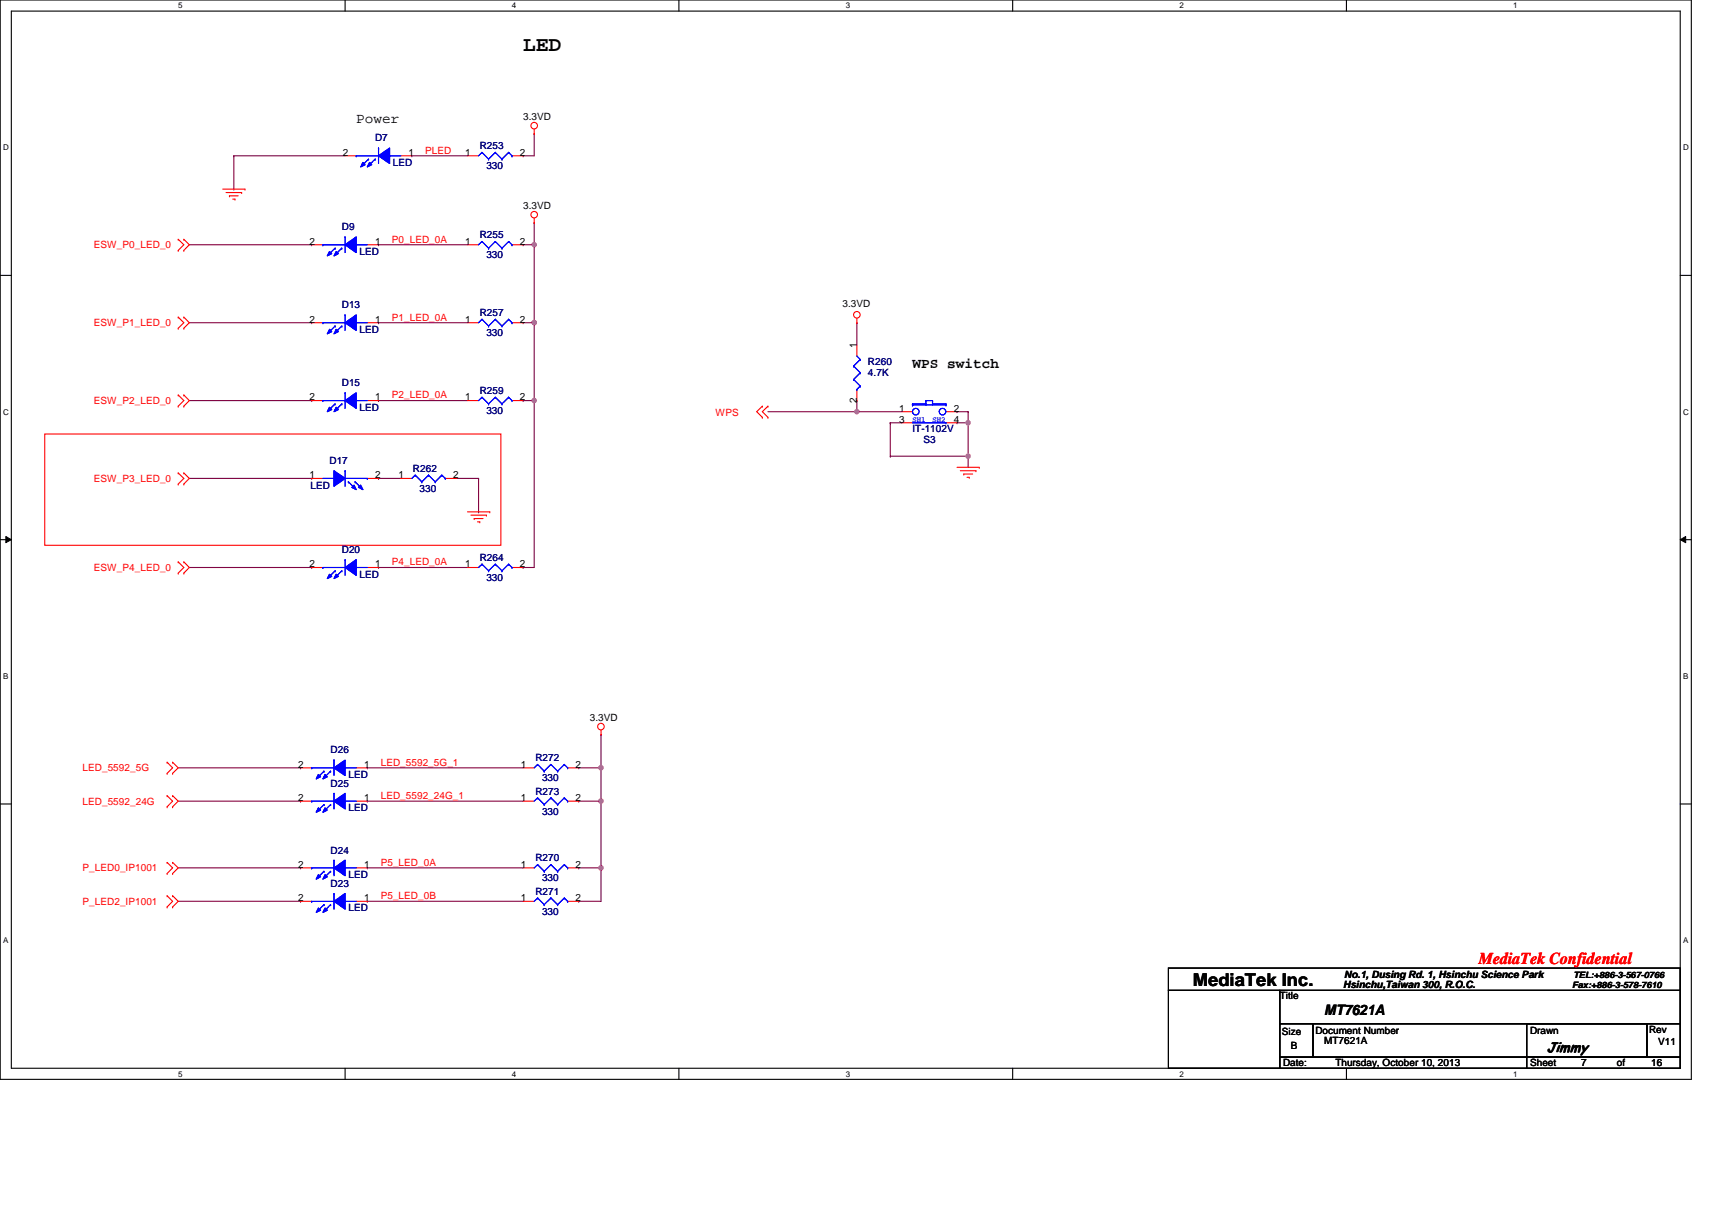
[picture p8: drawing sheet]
<svg xmlns="http://www.w3.org/2000/svg" width="297mm" height="210mm" viewBox="0 0 297 210" stroke-linecap="round" stroke-linejoin="round" font-family="sans-serif">
<path d="M0 0h293.5v187.2h-293.5zM2 1.9h289.5v183.4h-289.5z" fill="none" stroke="#000" stroke-width=".19"/>
<g fill="#fff">
<path d="M30.9 .2h.8v1.6h-.8z"/>
<path d="M30.9 185.5h.8v1.6h-.8z"/>
</g>
<path d="M59.9 0v1.9M59.9 185.3v1.9" fill="none" stroke="#000" stroke-width=".19"/>
<g fill="#fff">
<path d="M88.8 .2h.8v1.6h-.8z"/>
<path d="M88.8 185.5h.8v1.6h-.8z"/>
</g>
<path d="M117.8 0v1.9M117.8 185.3v1.9" fill="none" stroke="#000" stroke-width=".19"/>
<g fill="#fff">
<path d="M146.7 .2h.8v1.6h-.8z"/>
<path d="M146.7 185.5h.8v1.6h-.8z"/>
</g>
<path d="M175.7 0v1.9M175.7 185.3v1.9" fill="none" stroke="#000" stroke-width=".19"/>
<g fill="#fff">
<path d="M204.7 .2h.7v1.6h-.7z"/>
<path d="M204.7 185.5h.7v1.6h-.7z"/>
</g>
<path d="M233.6 0v1.9M233.6 185.3v1.9" fill="none" stroke="#000" stroke-width=".19"/>
<g fill="#fff">
<path d="M262.6 .2h.7v1.6h-.7z"/>
<path d="M262.6 185.5h.7v1.6h-.7z"/>
<path d="M.5 24.8h1v1.6h-1z"/>
<path d="M292 24.8h1v1.6h-1z"/>
<path d="M.5 70.7h1v1.5h-1z"/>
<path d="M292 70.7h1v1.5h-1z"/>
</g>
<path d="M0 47.8h2M291.5 47.8h2" fill="none" stroke="#000" stroke-width=".19"/>
<g fill="#fff">
<path d="M.5 116.5h.9v1.6h-.9z"/>
<path d="M292 116.5h.9v1.6h-.9z"/>
</g>
<path d="M0 93.6h2M291.5 93.6h2" fill="none" stroke="#000" stroke-width=".19"/>
<path d="M1 93.1l1 .5-1 .5zM291.5 93.6l1-.5v1z" fill="#000"/>
<path d="M1 93.1l1 .5-1 .5zM291.5 93.6l1-.5v1z" fill="none" stroke="#000" stroke-width=".17"/>
<g fill="#fff">
<path d="M.5 162.4h.9v1.5h-.9z"/>
<path d="M292 162.4h.9v1.5h-.9z"/>
</g>
<path d="M0 139.5h2M291.5 139.5h2" fill="none" stroke="#000" stroke-width=".19"/>
<g fill="none" stroke="#800040" stroke-width=".19">
<path d="M92.7 23.2h.1M92.7 23.2v3.8M148.7 56h.1M148.7 56v3.8M148.7 71.4h.1M148.7 69.5h.1M148.7 69.5v1.9M148.7 71.4h7.7M154.5 73.3h.1M154.5 79.1h.1M154.5 73.3v5.8M154.5 79.1h13.5"/>
<path d="M166 71.4h.1M166 73.3h.1M166 71.4h2M166 73.3h2M168 79.1h.1M168 71.4h.1M168 73.3h.1M168 71.4v9.7"/>
</g>
<circle cx="168" cy="79.1" r=".38" fill="#f0f"/>
<circle cx="168" cy="79.1" r=".38" fill="none" stroke="#f0f" stroke-width=".19"/>
<circle cx="168" cy="73.3" r=".38" fill="#f0f"/>
<circle cx="168" cy="73.3" r=".38" fill="none" stroke="#f0f" stroke-width=".19"/>
<g fill="none" stroke="#800040" stroke-width=".19">
<path d="M40.6 27h.1M40.6 32.8h.1M40.6 27h19.3M40.6 27v5.8M71.5 27h.1M71.5 27h9.6M90.8 27h.1M90.8 27h1.9M92.7 38.6h.1M92.7 38.6v3.9h-1.9M90.8 42.5h.1M154.5 73.3h.1"/>
<path d="M154.5 73.3h1.9"/>
</g>
<circle cx="92.7" cy="42.4" r=".38" fill="#f0f"/>
<circle cx="92.7" cy="42.4" r=".38" fill="none" stroke="#f0f" stroke-width=".19"/>
<path d="M65.7 42.5h.1M65.7 42.5h15.4M92.7 42.5h.1M92.7 42.5v13.5" fill="none" stroke="#800040" stroke-width=".19"/>
<circle cx="92.7" cy="56" r=".38" fill="#f0f"/>
<circle cx="92.7" cy="56" r=".38" fill="none" stroke="#f0f" stroke-width=".19"/>
<g fill="none" stroke="#800040" stroke-width=".19">
<path d="M65.7 56h.1M65.7 56h15.4M65.7 69.5h.1M65.7 69.5h15.4M90.8 69.5h.1M90.8 69.5h1.9M92.7 69.5h.1M92.7 69.5v28.9h-1.9M65.7 83h.1M65.7 98.4h.1M65.7 83h3.8M65.7 98.4h15.4"/>
<path d="M90.8 98.4h.1"/>
</g>
<circle cx="92.7" cy="69.5" r=".38" fill="#f0f"/>
<circle cx="92.7" cy="69.5" r=".38" fill="none" stroke="#f0f" stroke-width=".19"/>
<path d="M90.8 56h.1M90.8 56h1.9M92.7 56h.1M92.7 56v13.5" fill="none" stroke="#800040" stroke-width=".19"/>
<circle cx="92.7" cy="56" r=".38" fill="#f0f"/>
<circle cx="92.7" cy="56" r=".38" fill="none" stroke="#f0f" stroke-width=".19"/>
<path d="M32.8 42.5h21.3M32.8 56h21.3M54.1 42.5h.1M54.1 56h.1M32.8 69.5h21.3M54.1 69.5h.1M133.2 71.4h15.5M148.7 71.4h.1M32.8 83h21.3M32.8 98.4h21.3M54.1 83h.1M54.1 98.4h.1" fill="none" stroke="#800040" stroke-width=".19"/>
<circle cx="148.7" cy="71.4" r=".38" fill="#f0f"/>
<circle cx="148.7" cy="71.4" r=".38" fill="none" stroke="#f0f" stroke-width=".19"/>
<path d="M104.3 127.4h.1M104.3 127.4v5.8M30.9 156.4h21.3M30.9 150.6h21.3M52.2 150.6h.1M52.2 156.4h.1M63.7 156.4h.1M63.7 150.6h.1M63.7 156.4h27.1M63.7 150.6h27.1M100.4 150.6h.1M100.4 150.6h3.9" fill="none" stroke="#800040" stroke-width=".19"/>
<circle cx="104.3" cy="150.6" r=".38" fill="#f0f"/>
<circle cx="104.3" cy="150.6" r=".38" fill="none" stroke="#f0f" stroke-width=".19"/>
<g fill="none" stroke="#800040" stroke-width=".19">
<path d="M30.9 139h21.3M30.9 133.2h21.3M52.2 133.2h.1M52.2 139h.1M63.7 139h.1M63.7 133.2h.1M63.7 139h27.1M63.7 133.2h27.1M100.4 133.2h.1M100.4 133.2h3.9M104.3 139h.1M104.3 139v17.4h-3.9"/>
<path d="M100.4 156.4h.1M104.3 150.6h.1"/>
</g>
<circle cx="104.3" cy="139" r=".38" fill="#f0f"/>
<circle cx="104.3" cy="139" r=".38" fill="none" stroke="#f0f" stroke-width=".19"/>
<path d="M100.4 139h.1M104.3 133.2h.1M104.3 133.2v5.8h-3.9" fill="none" stroke="#800040" stroke-width=".19"/>
<circle cx="104.3" cy="133.2" r=".38" fill="#f0f"/>
<circle cx="104.3" cy="133.2" r=".38" fill="none" stroke="#f0f" stroke-width=".19"/>
<path d="M79.2 83h3.8M83 88.8h.1M83 83h.1M83 83v5.8" fill="none" stroke="#800040" stroke-width=".19"/>
<g fill="none" stroke="#f00" stroke-width=".19">
<path d="M38.6 32.8h3.9M39.2 33.4h2.7M39.8 34h.1M39.8 34h1.5M40.4 34.5h.4M40.8 34.5h.1M41.9 33.4h.1M42.5 32.8h.1M92.7 23.2h.1M92.7 38.6h.1M92.7 22.4v.8M92.7 37.8v.8"/>
<path d="M30.9 43.4h.1M30.9 41.5h.1M30.9 56.9h.1M30.9 55h.1M30.9 41.5l1 1-1 .9M30.9 55l1 1-1 .9M31.9 41.5h.1M31.9 43.4h.1M31.9 55h.1M31.9 56.9h.1M31.9 41.5l.9 1-.9 .9M31.9 55l.9 1-.9 .9"/>
<path d="M148.7 56h.1M148.7 55.2v.8M7.8 75.3h79.1v19.3h-79.1zM30.9 70.5h.1M30.9 68.5h.1M30.9 68.5l1 1-1 1M31.9 68.5h.1M31.9 70.5h.1M31.9 68.5l.9 1-.9 1M132.3 70.5h.1M132.3 72.4h.1M132.3 70.5l-1 .9 1 1"/>
<path d="M133.2 70.5h.1M133.2 72.4h.1M133.2 70.5l-.9 .9 .9 1M30.9 99.4h.1M30.9 97.5h.1M30.9 84h.1M30.9 82h.1M30.9 97.5l1 .9-1 1M30.9 82l1 1-1 1M31.9 97.5h.1M31.9 99.4h.1M31.9 82h.1"/>
<path d="M31.9 84h.1M31.9 97.5l.9 .9-.9 1M31.9 82l.9 1-.9 1M69.5 83h2M77.3 83h1.9M81.1 88.8h3.9M81.7 89.4h2.7M82.3 90h.1M82.3 90h1.5M82.8 90.5h.4M83.2 90.5h.1M84.4 89.4h.1"/>
<path d="M85 88.8h.1M166 81.1h3.9M166.6 81.7h2.7M167.2 82.2h.1M167.2 82.2h1.6M167.8 82.8h.4M168.2 82.8h.1M169.3 81.7h.1M169.9 81.1h.1M29 134.2h.1M29 132.2h.1M29 140h.1"/>
<path d="M29 138h.1M29 132.2l.9 1-.9 1M29 138l.9 1-.9 1M29.9 132.2h.1M29.9 134.2h.1M29.9 138h.1M29.9 140h.1M29.9 132.2l1 1-1 1M29.9 138l1 1-1 1M104.3 127.4h.1M104.3 126.6v.8M29 151.5h.1"/>
<path d="M29 149.6h.1M29 157.3h.1M29 155.4h.1M29 149.6l.9 1-.9 .9M29 155.4l.9 1-.9 .9M29.9 149.6h.1M29.9 151.5h.1M29.9 155.4h.1M29.9 157.3h.1M29.9 149.6l1 1-1 .9M29.9 155.4l1 1-1 .9M52.2 156.4h1.9"/>
<path d="M61.8 156.4h1.9M90.8 156.4h1.9M98.5 156.4h1.9"/>
<circle cx="92.7" cy="21.8" r=".57"/>
<circle cx="92.7" cy="37.2" r=".57"/>
<circle cx="148.7" cy="54.6" r=".57"/>
<circle cx="104.3" cy="126" r=".57"/>
</g>
<path d="M202.7 167.9h88.8v3.9h-88.8zM202.7 171.8h19.3v13.5h-19.3zM222 171.8h69.5v5.8h-69.5zM222 177.6h5.8v5.8h-5.8zM227.8 177.6h57.9v5.8h-57.9zM264.9 177.6h20.8v5.8h-20.8zM264.9 177.6h.1M264.9 177.6v5.8M285.7 177.6h5.8v5.8h-5.8zM222 183.4h42.9v1.9h-42.9zM264.9 183.4h26.6v1.9h-26.6z" fill="none" stroke="#000" stroke-width=".19"/>
<g fill="none" stroke="#00f" stroke-width=".19">
<path d="M72 82.4h.1M72 82.4l-.5 .6M72 82.4l1.2 1.2M73.2 83.6h.1M74.4 82.4h.1M74.4 82.4l-1.2 1.2M74.4 82.4l1.1 1.2M75.5 83.6h.1M76.7 82.4h.1M76.7 82.4l-1.2 1.2M76.7 82.4l.6 .6M77.3 83h.1"/>
<path d="M54.1 156.4h.1M54.1 156.4h3.9M58 155h.1M58 155v2.7M59.9 156.4h.1M59.9 156.4h1.9M93.3 155.8h.1M93.3 155.8l-.6 .6M93.3 155.8l1.1 1.1M94.4 156.9h.1M95.6 155.8h.1M95.6 155.8l-1.2 1.1"/>
<path d="M95.6 155.8l1.1 1.1M96.7 156.9h.1M97.9 155.8h.1M97.9 155.8l-1.2 1.1M97.9 155.8l.6 .6M98.5 156.4h.1"/>
</g>
<path d="M58 156.4l1.9-1.4v2.7z" fill-rule="evenodd" fill="#00f"/>
<path d="M58 156.4l1.9-1.4v2.7z" fill="none" stroke="#00f" stroke-width=".19"/>
<path d="M55.2 157.5l.4 .4-.7 .4z" fill-rule="evenodd" fill="#00f"/>
<path d="M55.2 157.5l.4 .4-.7 .4z" fill="none" stroke="#00f" stroke-width=".19"/>
<path d="M56.4 157.5l.4 .4-.8 .4z" fill-rule="evenodd" fill="#00f"/>
<path d="M54.1 156.4h.1M54.1 156.4h3.9M56.2 156.9h.1M56.2 156.9l-1.1 1.2M56.4 157.5l.4 .4-.8 .4zM57.4 156.9h.1M57.4 156.9l-1.2 1.2M58 155h.1M58 155v2.7M59.9 156.4h.1M59.9 156.4h1.9" fill="none" stroke="#00f" stroke-width=".19"/>
<path d="M58 156.4l1.9-1.4v2.7z" fill-rule="evenodd" fill="#00f"/>
<path d="M58 156.4l1.9-1.4v2.7z" fill="none" stroke="#00f" stroke-width=".19"/>
<path d="M55.2 157.5l.4 .4-.7 .4z" fill-rule="evenodd" fill="#00f"/>
<path d="M55.2 157.5l.4 .4-.7 .4z" fill="none" stroke="#00f" stroke-width=".19"/>
<path d="M56.4 157.5l.4 .4-.8 .4z" fill-rule="evenodd" fill="#00f"/>
<path d="M54.1 139h.1M54.1 139h3.9M58 137.6h.1M58 137.6v2.7M59.9 139h.1M59.9 139h1.9M56.2 156.9h.1M56.2 156.9l-1.1 1.2M56.4 157.5l.4 .4-.8 .4zM57.4 156.9h.1M57.4 156.9l-1.2 1.2" fill="none" stroke="#00f" stroke-width=".19"/>
<path d="M52.2 139h1.9M61.8 139h1.9" fill="none" stroke="#f00" stroke-width=".19"/>
<path d="M58 139l1.9-1.4v2.7z" fill-rule="evenodd" fill="#00f"/>
<path d="M58 139l1.9-1.4v2.7z" fill="none" stroke="#00f" stroke-width=".19"/>
<path d="M55.2 140.1l.4 .4-.7 .4z" fill-rule="evenodd" fill="#00f"/>
<path d="M55.2 140.1l.4 .4-.7 .4z" fill="none" stroke="#00f" stroke-width=".19"/>
<path d="M56.4 140.1l.4 .4-.8 .4z" fill-rule="evenodd" fill="#00f"/>
<path d="M54.1 139h.1M54.1 139h3.9M56.2 139.6h.1M56.2 139.6l-1.1 1.1M57.4 139.6h.1M57.4 139.6l-1.2 1.1M58 137.6h.1M58 137.6v2.7M59.9 139h.1M59.9 139h1.9M56.4 140.1l.4 .4-.8 .4z" fill="none" stroke="#00f" stroke-width=".19"/>
<path d="M58 139l1.9-1.4v2.7z" fill-rule="evenodd" fill="#00f"/>
<path d="M58 139l1.9-1.4v2.7z" fill="none" stroke="#00f" stroke-width=".19"/>
<path d="M55.2 140.1l.4 .4-.7 .4z" fill-rule="evenodd" fill="#00f"/>
<path d="M55.2 140.1l.4 .4-.7 .4z" fill="none" stroke="#00f" stroke-width=".19"/>
<path d="M56.4 140.1l.4 .4-.8 .4z" fill-rule="evenodd" fill="#00f"/>
<path d="M56 56h.1M56 56h3.9M59.9 54.6h.1M59.9 54.6v2.7M61.8 56h.1M61.8 56h1.9M56.2 139.6h.1M56.2 139.6l-1.1 1.1M57.4 139.6h.1M57.4 139.6l-1.2 1.1M56.4 140.1l.4 .4-.8 .4z" fill="none" stroke="#00f" stroke-width=".19"/>
<path d="M54.1 56h1.9M63.7 56h2" fill="none" stroke="#f00" stroke-width=".19"/>
<path d="M59.9 56l1.9-1.4v2.7z" fill-rule="evenodd" fill="#00f"/>
<path d="M59.9 56l1.9-1.4v2.7z" fill="none" stroke="#00f" stroke-width=".19"/>
<path d="M57.2 57.1l.4 .4-.8 .4z" fill-rule="evenodd" fill="#00f"/>
<path d="M57.2 57.1l.4 .4-.8 .4z" fill="none" stroke="#00f" stroke-width=".19"/>
<path d="M58.3 57.1l.4 .4-.7 .4z" fill-rule="evenodd" fill="#00f"/>
<path d="M56 56h.1M56 56h3.9M58.1 56.6h.1M58.1 56.6l-1.1 1.1M58.3 57.1l.4 .4-.7 .4zM59.3 56.6h.1M59.3 56.6l-1.2 1.1M59.9 54.6h.1M59.9 54.6v2.7M61.8 56h.1M61.8 56h1.9" fill="none" stroke="#00f" stroke-width=".19"/>
<path d="M59.9 56l1.9-1.4v2.7z" fill-rule="evenodd" fill="#00f"/>
<path d="M59.9 56l1.9-1.4v2.7z" fill="none" stroke="#00f" stroke-width=".19"/>
<path d="M57.2 57.1l.4 .4-.8 .4z" fill-rule="evenodd" fill="#00f"/>
<path d="M57.2 57.1l.4 .4-.8 .4z" fill="none" stroke="#00f" stroke-width=".19"/>
<path d="M58.3 57.1l.4 .4-.7 .4z" fill-rule="evenodd" fill="#00f"/>
<g fill="none" stroke="#00f" stroke-width=".19">
<path d="M83.6 26.4h.1M83.6 26.4l-.6 .6M83.6 26.4l1.2 1.2M84.8 27.6h.1M85.9 26.4h.1M85.9 26.4l-1.1 1.2M85.9 26.4l1.2 1.2M87.1 27.6h.1M88.3 26.4h.1M88.3 26.4l-1.2 1.2M88.3 26.4l.5 .6M88.8 27h.1"/>
<path d="M58.1 56.6h.1M58.1 56.6l-1.1 1.1M58.3 57.1l.4 .4-.7 .4zM59.3 56.6h.1M59.3 56.6l-1.2 1.1M56 69.5h.1M56 69.5h3.9M59.9 68.1h.1M59.9 68.1v2.7M61.8 69.5h.1M61.8 69.5h1.9"/>
</g>
<path d="M81.1 27h1.9M88.8 27h2M54.1 69.5h1.9M63.7 69.5h2" fill="none" stroke="#f00" stroke-width=".19"/>
<path d="M59.9 69.5l1.9-1.4v2.7z" fill-rule="evenodd" fill="#00f"/>
<path d="M59.9 69.5l1.9-1.4v2.7z" fill="none" stroke="#00f" stroke-width=".19"/>
<path d="M57.2 70.7l.4 .3-.8 .4z" fill-rule="evenodd" fill="#00f"/>
<path d="M57.2 70.7l.4 .3-.8 .4z" fill="none" stroke="#00f" stroke-width=".19"/>
<path d="M58.3 70.7l.4 .3-.7 .4z" fill-rule="evenodd" fill="#00f"/>
<path d="M56 69.5h.1M56 69.5h3.9M58.1 70.1h.1M58.1 70.1l-1.1 1.1M58.3 70.7l.4 .3-.7 .4zM59.3 70.1h.1M59.3 70.1l-1.2 1.1M59.9 68.1h.1M59.9 68.1v2.7M61.8 69.5h.1M61.8 69.5h1.9" fill="none" stroke="#00f" stroke-width=".19"/>
<path d="M59.9 69.5l1.9-1.4v2.7z" fill-rule="evenodd" fill="#00f"/>
<path d="M59.9 69.5l1.9-1.4v2.7z" fill="none" stroke="#00f" stroke-width=".19"/>
<path d="M57.2 70.7l.4 .3-.8 .4z" fill-rule="evenodd" fill="#00f"/>
<path d="M57.2 70.7l.4 .3-.8 .4z" fill="none" stroke="#00f" stroke-width=".19"/>
<path d="M58.3 70.7l.4 .3-.7 .4z" fill-rule="evenodd" fill="#00f"/>
<g fill="none" stroke="#00f" stroke-width=".19">
<path d="M56 42.5h.1M56 42.5h3.9M59.9 41.1h.1M59.9 41.1v2.7M61.8 42.5h.1M61.8 42.5h1.9M58.1 70.1h.1M58.1 70.1l-1.1 1.1M58.3 70.7l.4 .3-.7 .4zM59.3 70.1h.1M59.3 70.1l-1.2 1.1M158.3 70.1h.1"/>
<path d="M158.3 70.3h.1M158.3 70.3h5.8M158.3 70.1h2.4M158.3 70.1v.2M158.3 73.3h5.8M160.7 69.5h.1M160.7 70.1h.1M160.7 69.5h1.1M160.7 69.5v.6M161.8 70.1h.1M161.8 69.5h.1M161.8 70.1h2.3"/>
<path d="M161.8 69.5v.6M164.1 70.3h.1M164.1 70.1h.1M164.1 73.3h.1M164.1 70.1v.2M93.3 138.4h.1M93.3 138.4l-.6 .6M93.3 138.4l1.1 1.2M94.4 139.6h.1M95.6 138.4h.1M95.6 138.4l-1.2 1.2M95.6 138.4l1.1 1.2"/>
<path d="M96.7 139.6h.1M97.9 138.4h.1M97.9 138.4l-1.2 1.2M97.9 138.4l.6 .6M98.5 139h.1"/>
<circle cx="158.9" cy="71.4" r=".57"/>
<circle cx="163.5" cy="71.4" r=".57"/>
</g>
<path d="M54.1 42.5h1.9M63.7 42.5h2M156.4 71.4h1.9M156.4 73.3h1.9M164.1 71.4h1.9M164.1 73.3h1.9M90.8 139h1.9M98.5 139h1.9" fill="none" stroke="#f00" stroke-width=".19"/>
<path d="M59.9 42.5l1.9-1.4v2.7z" fill-rule="evenodd" fill="#00f"/>
<path d="M59.9 42.5l1.9-1.4v2.7z" fill="none" stroke="#00f" stroke-width=".19"/>
<path d="M57.2 43.6l.4 .4-.8 .4z" fill-rule="evenodd" fill="#00f"/>
<path d="M57.2 43.6l.4 .4-.8 .4z" fill="none" stroke="#00f" stroke-width=".19"/>
<path d="M58.3 43.6l.4 .4-.7 .4z" fill-rule="evenodd" fill="#00f"/>
<path d="M56 42.5h.1M56 42.5h3.9M58.1 43.1h.1M58.1 43.1l-1.1 1.1M58.3 43.6l.4 .4-.7 .4zM59.3 43.1h.1M59.3 43.1l-1.2 1.1M59.9 41.1h.1M59.9 41.1v2.7M61.8 42.5h.1M61.8 42.5h1.9" fill="none" stroke="#00f" stroke-width=".19"/>
<path d="M59.9 42.5l1.9-1.4v2.7z" fill-rule="evenodd" fill="#00f"/>
<path d="M59.9 42.5l1.9-1.4v2.7z" fill="none" stroke="#00f" stroke-width=".19"/>
<path d="M57.2 43.6l.4 .4-.8 .4z" fill-rule="evenodd" fill="#00f"/>
<path d="M57.2 43.6l.4 .4-.8 .4z" fill="none" stroke="#00f" stroke-width=".19"/>
<path d="M58.3 43.6l.4 .4-.7 .4z" fill-rule="evenodd" fill="#00f"/>
<g fill="none" stroke="#00f" stroke-width=".19">
<path d="M58.1 43.1h.1M58.1 43.1l-1.1 1.1M58.3 43.6l.4 .4-.7 .4zM59.3 43.1h.1M59.3 43.1l-1.2 1.1M83.6 97.9h.1M83.6 97.9l-.6 .5M83.6 97.9l1.2 1.1M84.8 99h.1M85.9 97.9h.1M85.9 97.9l-1.1 1.1M85.9 97.9l1.2 1.1"/>
<path d="M87.1 99h.1M88.3 97.9h.1M88.3 97.9l-1.2 1.1M88.3 97.9l.5 .5M88.8 98.4h.1M54.1 150.6h.1M54.1 150.6h3.9M58 149.2h.1M58 149.2v2.7M59.9 150.6h.1M59.9 150.6h1.9"/>
</g>
<path d="M81.1 98.4h1.9M88.8 98.4h2M52.2 150.6h1.9M61.8 150.6h1.9" fill="none" stroke="#f00" stroke-width=".19"/>
<path d="M58 150.6l1.9-1.4v2.7z" fill-rule="evenodd" fill="#00f"/>
<path d="M58 150.6l1.9-1.4v2.7z" fill="none" stroke="#00f" stroke-width=".19"/>
<path d="M55.2 151.7l.4 .4-.7 .4z" fill-rule="evenodd" fill="#00f"/>
<path d="M55.2 151.7l.4 .4-.7 .4z" fill="none" stroke="#00f" stroke-width=".19"/>
<path d="M56.4 151.7l.4 .4-.8 .4z" fill-rule="evenodd" fill="#00f"/>
<path d="M54.1 150.6h.1M54.1 150.6h3.9M56.2 151.2h.1M56.2 151.2l-1.1 1.1M56.4 151.7l.4 .4-.8 .4zM57.4 151.2h.1M57.4 151.2l-1.2 1.1M58 149.2h.1M58 149.2v2.7M59.9 150.6h.1M59.9 150.6h1.9" fill="none" stroke="#00f" stroke-width=".19"/>
<path d="M58 150.6l1.9-1.4v2.7z" fill-rule="evenodd" fill="#00f"/>
<path d="M58 150.6l1.9-1.4v2.7z" fill="none" stroke="#00f" stroke-width=".19"/>
<path d="M55.2 151.7l.4 .4-.7 .4z" fill-rule="evenodd" fill="#00f"/>
<path d="M55.2 151.7l.4 .4-.7 .4z" fill="none" stroke="#00f" stroke-width=".19"/>
<path d="M56.4 151.7l.4 .4-.8 .4z" fill-rule="evenodd" fill="#00f"/>
<path d="M56 98.4h.1M56 98.4h3.9M59.9 97.1h.1M59.9 97.1v2.7M61.8 98.4h.1M61.8 98.4h1.9M56.2 151.2h.1M56.2 151.2l-1.1 1.1M56.4 151.7l.4 .4-.8 .4zM57.4 151.2h.1M57.4 151.2l-1.2 1.1" fill="none" stroke="#00f" stroke-width=".19"/>
<path d="M54.1 98.4h1.9M63.7 98.4h2" fill="none" stroke="#f00" stroke-width=".19"/>
<path d="M59.9 98.4l1.9-1.3v2.7z" fill-rule="evenodd" fill="#00f"/>
<path d="M59.9 98.4l1.9-1.3v2.7z" fill="none" stroke="#00f" stroke-width=".19"/>
<path d="M57.2 99.6l.4 .4-.8 .4z" fill-rule="evenodd" fill="#00f"/>
<path d="M57.2 99.6l.4 .4-.8 .4z" fill="none" stroke="#00f" stroke-width=".19"/>
<path d="M58.3 99.6l.4 .4-.7 .4z" fill-rule="evenodd" fill="#00f"/>
<path d="M56 98.4h.1M56 98.4h3.9M58.1 99h.1M58.1 99l-1.1 1.2M58.3 99.6l.4 .4-.7 .4zM59.3 99h.1M59.3 99l-1.2 1.2M59.9 97.1h.1M59.9 97.1v2.7M61.8 98.4h.1M61.8 98.4h1.9" fill="none" stroke="#00f" stroke-width=".19"/>
<path d="M59.9 98.4l1.9-1.3v2.7z" fill-rule="evenodd" fill="#00f"/>
<path d="M59.9 98.4l1.9-1.3v2.7z" fill="none" stroke="#00f" stroke-width=".19"/>
<path d="M57.2 99.6l.4 .4-.8 .4z" fill-rule="evenodd" fill="#00f"/>
<path d="M57.2 99.6l.4 .4-.8 .4z" fill="none" stroke="#00f" stroke-width=".19"/>
<path d="M58.3 99.6l.4 .4-.7 .4z" fill-rule="evenodd" fill="#00f"/>
<g fill="none" stroke="#00f" stroke-width=".19">
<path d="M83.6 41.9h.1M83.6 41.9l-.6 .6M83.6 41.9l1.2 1.2M84.8 43.1h.1M85.9 41.9h.1M85.9 41.9l-1.1 1.2M85.9 41.9l1.2 1.2M87.1 43.1h.1M88.3 41.9h.1M88.3 41.9l-1.2 1.2M88.3 41.9l.5 .6M88.8 42.5h.1"/>
<path d="M56 83h2M58 83h.1M58.1 99h.1M58.1 99l-1.1 1.2M58.3 99.6l.4 .4-.7 .4zM59.3 99h.1M59.3 99l-1.2 1.2M59.9 81.7h.1M59.9 81.7v2.6M59.9 83h3.8M63.7 83h.1M93.3 132.6h.1"/>
<path d="M93.3 132.6l-.6 .6M93.3 132.6l1.1 1.2M94.4 133.8h.1M95.6 132.6h.1M95.6 132.6l-1.2 1.2M95.6 132.6l1.1 1.2M96.7 133.8h.1M97.9 132.6h.1M97.9 132.6l-1.2 1.2M97.9 132.6l.6 .6M98.5 133.2h.1M93.3 150h.1"/>
<path d="M93.3 150l-.6 .6M93.3 150l1.1 1.2M94.4 151.2h.1M95.6 150h.1M95.6 150l-1.2 1.2M95.6 150l1.1 1.2M96.7 151.2h.1M97.9 150h.1M97.9 150l-1.2 1.2M97.9 150l.6 .6M98.5 150.6h.1"/>
</g>
<path d="M81.1 42.5h1.9M88.8 42.5h2M54.1 83h1.9M63.7 83h2M90.8 133.2h1.9M98.5 133.2h1.9M90.8 150.6h1.9M98.5 150.6h1.9" fill="none" stroke="#f00" stroke-width=".19"/>
<path d="M58 81.7l1.9 1.3-1.9 1.3z" fill-rule="evenodd" fill="#00f"/>
<path d="M58 81.7l1.9 1.3-1.9 1.3z" fill="none" stroke="#00f" stroke-width=".19"/>
<path d="M62.2 84.5l.4-.3 .4 .7z" fill-rule="evenodd" fill="#00f"/>
<path d="M62.2 84.5l.4-.3 .4 .7z" fill="none" stroke="#00f" stroke-width=".19"/>
<path d="M61.4 84.2l.4 .7-.8-.4z" fill-rule="evenodd" fill="#00f"/>
<path d="M56 83h2M58 83h.1M59.9 81.7h.1M59.9 81.7v2.6M59.9 83h3.8M60.4 83.6h.1M60.4 83.6l1.2 1.1M61.4 84.2l.4 .7-.8-.4zM61.6 83.6h.1M61.6 83.6l1.2 1.1M63.7 83h.1" fill="none" stroke="#00f" stroke-width=".19"/>
<path d="M58 81.7l1.9 1.3-1.9 1.3z" fill-rule="evenodd" fill="#00f"/>
<path d="M58 81.7l1.9 1.3-1.9 1.3z" fill="none" stroke="#00f" stroke-width=".19"/>
<path d="M62.2 84.5l.4-.3 .4 .7z" fill-rule="evenodd" fill="#00f"/>
<path d="M62.2 84.5l.4-.3 .4 .7z" fill="none" stroke="#00f" stroke-width=".19"/>
<path d="M61.4 84.2l.4 .7-.8-.4z" fill-rule="evenodd" fill="#00f"/>
<g fill="none" stroke="#00f" stroke-width=".19">
<path d="M61.8 27h.1M61.8 27h3.9M65.7 25.7h.1M65.7 25.7v2.7M67.6 27h.1M67.6 27h1.9M83.6 55.4h.1M83.6 55.4l-.6 .6M83.6 55.4l1.2 1.2M84.8 56.6h.1M85.9 55.4h.1M85.9 55.4l-1.1 1.2"/>
<path d="M85.9 55.4l1.2 1.2M87.1 56.6h.1M88.3 55.4h.1M88.3 55.4l-1.2 1.2M88.3 55.4l.5 .6M88.8 56h.1M148.1 63.5h.1M148.1 65.8h.1M148.1 63.5l1.2 1.2M148.1 65.8l1.2 1.2M148.7 67.6h.1M148.7 61.8l.6 .6"/>
<path d="M149.3 62.4h.1M149.3 64.7h.1M149.3 67h.1M149.3 62.4l-1.2 1.1M149.3 64.7l-1.2 1.1M149.3 67l-.6 .6M60.4 83.6h.1M60.4 83.6l1.2 1.1M61.4 84.2l.4 .7-.8-.4zM61.6 83.6h.1M61.6 83.6l1.2 1.1"/>
</g>
<path d="M59.9 27h1.9M69.5 27h2M81.1 56h1.9M88.8 56h2M148.7 59.8v2M148.7 67.6v1.9" fill="none" stroke="#f00" stroke-width=".19"/>
<path d="M65.7 27l1.9-1.3v2.7z" fill-rule="evenodd" fill="#00f"/>
<path d="M65.7 27l1.9-1.3v2.7z" fill="none" stroke="#00f" stroke-width=".19"/>
<path d="M63 28.2l.3 .4-.7 .4z" fill-rule="evenodd" fill="#00f"/>
<path d="M63 28.2l.3 .4-.7 .4z" fill="none" stroke="#00f" stroke-width=".19"/>
<path d="M64.1 28.2l.4 .4-.8 .4z" fill-rule="evenodd" fill="#00f"/>
<path d="M61.8 27h.1M61.8 27h3.9M63.9 27.6h.1M63.9 27.6l-1.1 1.2M64.1 28.2l.4 .4-.8 .4zM65.1 27.6h.1M65.1 27.6l-1.2 1.2M65.7 25.7h.1M65.7 25.7v2.7M67.6 27h.1M67.6 27h1.9" fill="none" stroke="#00f" stroke-width=".19"/>
<path d="M65.7 27l1.9-1.3v2.7z" fill-rule="evenodd" fill="#00f"/>
<path d="M65.7 27l1.9-1.3v2.7z" fill="none" stroke="#00f" stroke-width=".19"/>
<path d="M63 28.2l.3 .4-.7 .4z" fill-rule="evenodd" fill="#00f"/>
<path d="M63 28.2l.3 .4-.7 .4z" fill="none" stroke="#00f" stroke-width=".19"/>
<path d="M64.1 28.2l.4 .4-.8 .4z" fill-rule="evenodd" fill="#00f"/>
<g fill="none" stroke="#00f" stroke-width=".19">
<path d="M63.9 27.6h.1M63.9 27.6l-1.1 1.2M64.1 28.2l.4 .4-.8 .4zM65.1 27.6h.1M65.1 27.6l-1.2 1.2M83.6 68.9h.1M83.6 68.9l-.6 .6M83.6 68.9l1.2 1.2M84.8 70.1h.1M85.9 68.9h.1M85.9 68.9l-1.1 1.2M85.9 68.9l1.2 1.2"/>
<path d="M87.1 70.1h.1M88.3 68.9h.1M88.3 68.9l-1.2 1.2M88.3 68.9l.5 .6M88.8 69.5h.1M54.1 133.2h.1M54.1 133.2h3.9M58 131.8h.1M58 131.8v2.7M59.9 133.2h.1M59.9 133.2h1.9"/>
</g>
<path d="M81.1 69.5h1.9M88.8 69.5h2M52.2 133.2h1.9M61.8 133.2h1.9" fill="none" stroke="#f00" stroke-width=".19"/>
<path d="M58 133.2l1.9-1.4v2.7z" fill-rule="evenodd" fill="#00f"/>
<path d="M58 133.2l1.9-1.4v2.7z" fill="none" stroke="#00f" stroke-width=".19"/>
<path d="M55.2 134.3l.4 .4-.7 .4z" fill-rule="evenodd" fill="#00f"/>
<path d="M55.2 134.3l.4 .4-.7 .4z" fill="none" stroke="#00f" stroke-width=".19"/>
<path d="M56.4 134.3l.4 .4-.8 .4z" fill-rule="evenodd" fill="#00f"/>
<path d="M54.1 133.2h.1M54.1 133.2h3.9M56.2 133.8h.1M56.2 133.8l-1.1 1.1M56.4 134.3l.4 .4-.8 .4zM57.4 133.8h.1M57.4 133.8l-1.2 1.1M58 131.8h.1M58 131.8v2.7M59.9 133.2h.1M59.9 133.2h1.9" fill="none" stroke="#00f" stroke-width=".19"/>
<path d="M58 133.2l1.9-1.4v2.7z" fill-rule="evenodd" fill="#00f"/>
<path d="M58 133.2l1.9-1.4v2.7z" fill="none" stroke="#00f" stroke-width=".19"/>
<path d="M55.2 134.3l.4 .4-.7 .4z" fill-rule="evenodd" fill="#00f"/>
<path d="M55.2 134.3l.4 .4-.7 .4z" fill="none" stroke="#00f" stroke-width=".19"/>
<path d="M56.4 134.3l.4 .4-.8 .4z" fill-rule="evenodd" fill="#00f"/>
<path d="M56.2 133.8h.1M56.2 133.8l-1.1 1.1M56.4 134.3l.4 .4-.8 .4zM57.4 133.8h.1M57.4 133.8l-1.2 1.1" fill="none" stroke="#00f" stroke-width=".19"/>
<circle cx="168" cy="79.1" r=".38" fill="#f0f"/>
<circle cx="168" cy="79.1" r=".38" fill="none" stroke="#f0f" stroke-width=".19"/>
<circle cx="168" cy="73.3" r=".38" fill="#f0f"/>
<circle cx="168" cy="73.3" r=".38" fill="none" stroke="#f0f" stroke-width=".19"/>
<circle cx="92.7" cy="42.4" r=".38" fill="#f0f"/>
<circle cx="92.7" cy="42.4" r=".38" fill="none" stroke="#f0f" stroke-width=".19"/>
<circle cx="92.7" cy="56" r=".38" fill="#f0f"/>
<circle cx="92.7" cy="56" r=".38" fill="none" stroke="#f0f" stroke-width=".19"/>
<circle cx="92.7" cy="69.5" r=".38" fill="#f0f"/>
<circle cx="92.7" cy="69.5" r=".38" fill="none" stroke="#f0f" stroke-width=".19"/>
<circle cx="92.7" cy="56" r=".38" fill="#f0f"/>
<circle cx="92.7" cy="56" r=".38" fill="none" stroke="#f0f" stroke-width=".19"/>
<circle cx="148.7" cy="71.4" r=".38" fill="#f0f"/>
<circle cx="148.7" cy="71.4" r=".38" fill="none" stroke="#f0f" stroke-width=".19"/>
<circle cx="104.3" cy="150.6" r=".38" fill="#f0f"/>
<circle cx="104.3" cy="150.6" r=".38" fill="none" stroke="#f0f" stroke-width=".19"/>
<circle cx="104.3" cy="139" r=".38" fill="#f0f"/>
<circle cx="104.3" cy="139" r=".38" fill="none" stroke="#f0f" stroke-width=".19"/>
<circle cx="104.3" cy="133.2" r=".38" fill="#f0f"/>
<circle cx="104.3" cy="133.2" r=".38" fill="none" stroke="#f0f" stroke-width=".19"/>
<text font-size="3.7" x="90.8" y="8.8">LED</text>
<text font-size="3.1" x="207" y="171">MediaTek Inc.</text>
<text font-size="2.9" fill="#f00" x="256.6" y="167.2">MediaTek Confidential</text>
<g font-size="2.5">
<text x="61.8" y="21.3">Power</text>
<text x="158.3" y="63.9">WPS switch</text>
<text x="229.8" y="176">MT7621A</text>
</g>
<text font-size="2.4" x="268.4" y="182.5">Jimmy</text>
<g font-size="1.7">
<text x="90.8" y="20.8">3.3VD</text>
<text x="59.5" y="27">2</text>
<text x="70.9" y="27">1</text>
<text x="80.7" y="27">1</text>
<text x="90.2" y="27">2</text>
<text x="90.8" y="36.3">3.3VD</text>
<text x="53.7" y="42.4">2</text>
<text x="65.1" y="42.4">1</text>
<text x="80.7" y="42.4">1</text>
<text x="90.2" y="42.4">2</text>
<text x="146.2" y="53.3">3.3VD</text>
<text x="53.7" y="56">2</text>
<text x="65.1" y="56">1</text>
<text x="80.7" y="56">1</text>
<text x="90.2" y="56">2</text>
<text x="148.7" y="60.4" transform="rotate(-90 148.7 60.4)">1</text>
<text x="53.7" y="69.5">2</text>
<text x="65.1" y="69.5">1</text>
<text x="80.7" y="69.5">1</text>
<text x="90.2" y="69.5">2</text>
<text x="148.7" y="69.9" transform="rotate(-90 148.7 69.9)">2</text>
<text x="156" y="71.4">1</text>
<text x="165.5" y="71.4">2</text>
<text x="156" y="73.3">3</text>
<text x="165.5" y="73.3">4</text>
<text x="53.7" y="83">1</text>
<text x="65.1" y="83">2</text>
<text x="69.1" y="83">1</text>
<text x="78.6" y="83">2</text>
<text x="53.7" y="98.4">2</text>
<text x="65.1" y="98.4">1</text>
<text x="80.7" y="98.4">1</text>
<text x="90.2" y="98.4">2</text>
<text x="102.3" y="125.1">3.3VD</text>
<text x="51.7" y="133.2">2</text>
<text x="63.2" y="133.2">1</text>
<text x="90.4" y="133.2">1</text>
<text x="99.8" y="133.2">2</text>
<text x="51.7" y="139">2</text>
<text x="63.2" y="139">1</text>
<text x="90.4" y="139">1</text>
<text x="99.8" y="139">2</text>
<text x="51.7" y="150.5">2</text>
<text x="63.2" y="150.5">1</text>
<text x="90.4" y="150.5">1</text>
<text x="99.8" y="150.5">2</text>
<text x="51.7" y="156.3">2</text>
<text x="63.2" y="156.3">1</text>
<text x="90.4" y="156.3">1</text>
<text x="99.8" y="156.3">2</text>
<text x="222" y="173.4">Title</text>
<text x="233" y="171.4">Hsinchu,Taiwan 300, R.O.C.</text>
<text x="233.2" y="169.7">No.1, Dusing Rd. 1, Hsinchu Science Park</text>
<text x="222.4" y="179.5">Size</text>
<text x="228.2" y="179.3">Document Number</text>
<text x="265.5" y="179.3">Drawn</text>
<text x="286.1" y="179.1">Rev</text>
<text x="222.6" y="184.9">Date:</text>
<text x="224" y="182">B</text>
<text x="229.8" y="181.1">MT7621A</text>
<text x="231.7" y="184.9">Thursday, October 10, 2013</text>
<text x="265.5" y="184.9">Sheet</text>
<text x="274.3" y="184.9">7</text>
<text x="280.5" y="184.9">of</text>
<text x="286.5" y="184.9">16</text>
<text x="287.7" y="181.3">V11</text>
</g>
<g font-size="1.7" fill="#000080">
<text x="65.1" y="24.5">D7</text>
<text x="68.2" y="28.8">LED</text>
<text x="83.2" y="25.9">R253</text>
<text x="84.4" y="29.3">330</text>
<text x="59.3" y="40">D9</text>
<text x="83.2" y="41.3">R255</text>
<text x="62.4" y="44.2">LED</text>
<text x="84.4" y="44.8">330</text>
<text x="59.3" y="53.5">D13</text>
<text x="62.4" y="57.7">LED</text>
<text x="83.2" y="54.8">R257</text>
<text x="84.4" y="58.3">330</text>
<text x="150.6" y="63.3">R260</text>
<text x="150.6" y="65.2">4.7K</text>
<text x="59.3" y="67">D15</text>
<text x="62.4" y="71.2">LED</text>
<text x="83.2" y="68.3">R259</text>
<text x="84.4" y="71.8">330</text>
<text x="158.3" y="74.9">IT-1102V</text>
<text x="160.2" y="76.8">S3</text>
<text x="57.2" y="80.5">D17</text>
<text x="71.6" y="81.9">R262</text>
<text x="53.9" y="84.8">LED</text>
<text x="72.8" y="85.3">330</text>
<text x="59.3" y="95.9">D20</text>
<text x="62.4" y="100.2">LED</text>
<text x="83.2" y="97.3">R264</text>
<text x="84.4" y="100.8">330</text>
<text x="57.4" y="130.7">D26</text>
<text x="57.4" y="136.5">D25</text>
<text x="60.4" y="134.9">LED</text>
<text x="92.9" y="137.8">R273</text>
<text x="92.9" y="132">R272</text>
<text x="94" y="135.5">330</text>
<text x="60.4" y="140.7">LED</text>
<text x="94" y="141.3">330</text>
<text x="57.4" y="148.1">D24</text>
<text x="92.9" y="149.4">R270</text>
<text x="57.4" y="153.8">D23</text>
<text x="60.4" y="152.3">LED</text>
<text x="92.9" y="155.2">R271</text>
<text x="94" y="152.9">330</text>
<text x="60.4" y="158.1">LED</text>
<text x="94" y="158.7">330</text>
</g>
<g font-size="1.7" fill="#f00">
<text x="73.8" y="26.6">PLED</text>
<text x="16.3" y="43.1">ESW_P0_LED_0</text>
<text x="68" y="42.1">P0_LED_0A</text>
<text x="16.3" y="56.6">ESW_P1_LED_0</text>
<text x="68" y="55.6">P1_LED_0A</text>
<text x="16.3" y="70.1">ESW_P2_LED_0</text>
<text x="68" y="69.1">P2_LED_0A</text>
<text x="124.2" y="72.2">WPS</text>
<text x="16.3" y="83.6">ESW_P3_LED_0</text>
<text x="16.3" y="99">ESW_P4_LED_0</text>
<text x="68" y="98.1">P4_LED_0A</text>
<text x="14.3" y="133.8">LED_5592_5G</text>
<text x="66.1" y="132.8">LED_5592_5G_1</text>
<text x="14.3" y="139.6">LED_5592_24G</text>
<text x="66.1" y="138.6">LED_5592_24G_1</text>
<text x="14.3" y="151.2">P_LED0_IP1001</text>
<text x="66.1" y="156">P5_LED_0B</text>
<text x="66.1" y="150.2">P5_LED_0A</text>
<text x="14.3" y="156.9">P_LED2_IP1001</text>
</g>
<g font-size="1.5">
<text x="272.8" y="171.5">Fax:+886-3-578-7610</text>
<text x="273" y="169.7">TEL:+886-3-567-0766</text>
</g>
<g font-size="1.4">
<text x="30.9" y="1.5">5</text>
<text x="88.8" y="1.5">4</text>
<text x="146.7" y="1.5">3</text>
<text x="204.7" y="1.5">2</text>
<text x="262.6" y="1.5">1</text>
<text x=".5" y="26.1">D</text>
<text x="292" y="26.1">D</text>
<text x=".5" y="71.9">C</text>
<text x="292" y="71.9">C</text>
<text x=".5" y="117.8">B</text>
<text x="292" y="117.8">B</text>
<text x=".5" y="163.6">A</text>
<text x="292" y="163.6">A</text>
<text x="30.9" y="186.8">5</text>
<text x="88.8" y="186.8">4</text>
<text x="146.7" y="186.8">3</text>
<text x="204.7" y="186.8">2</text>
<text x="262.6" y="186.8">1</text>
</g>
<g font-size="1.3" fill="#00f">
<text x="158.3" y="73.3">SH1</text>
<text x="161.8" y="73.3">SH2</text>
</g>
</svg>
